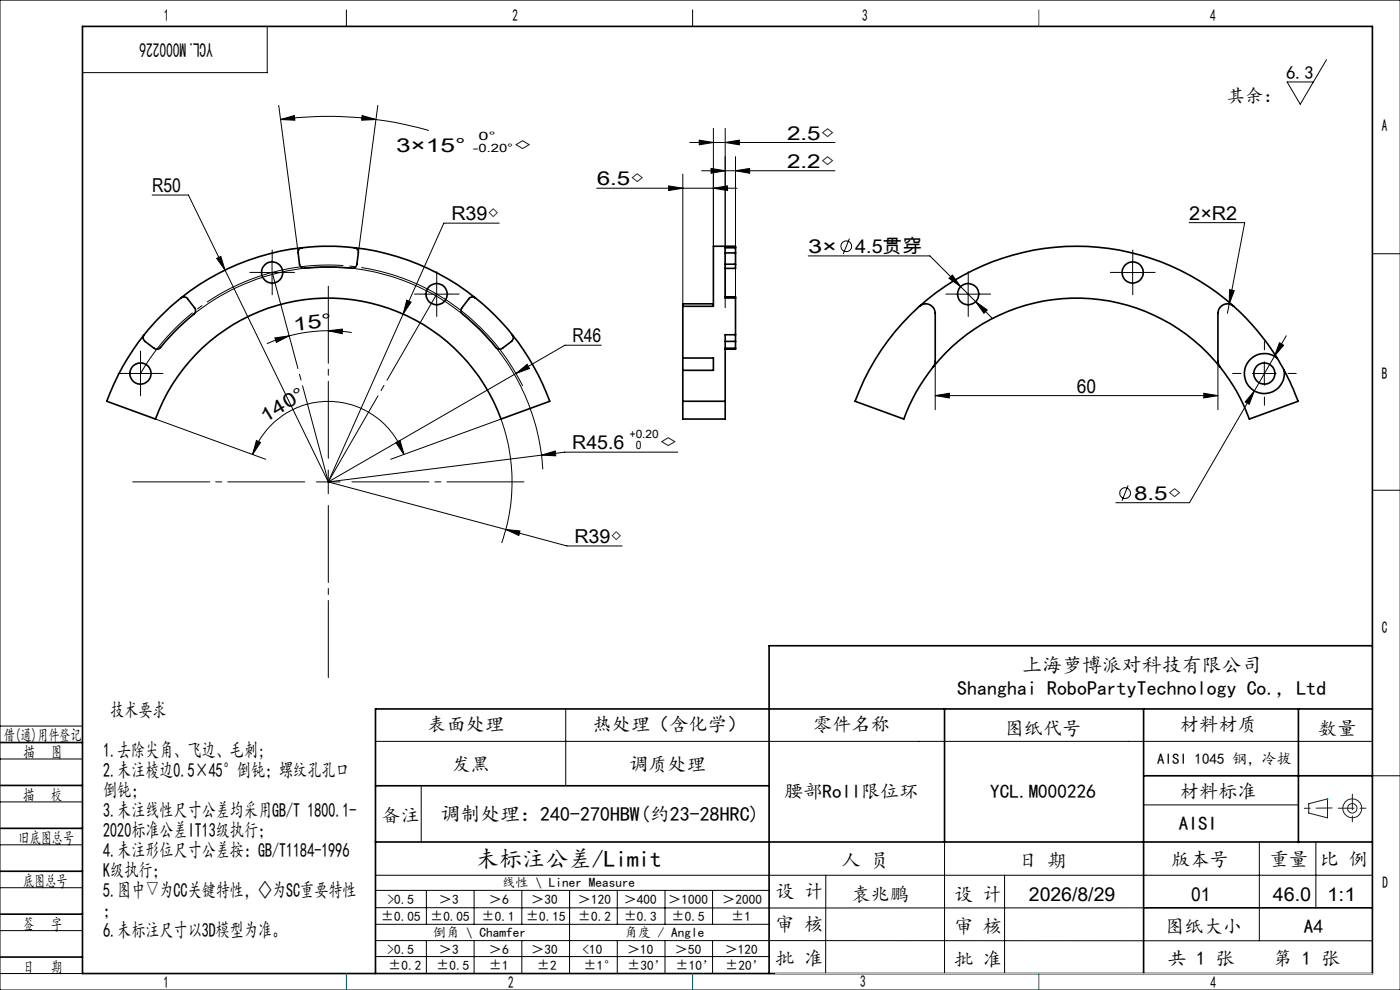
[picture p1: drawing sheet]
<svg xmlns="http://www.w3.org/2000/svg" width="297mm" height="210mm" viewBox="0 0 297 210" stroke-linecap="round" stroke-linejoin="round" font-family="sans-serif">
<g fill="none" stroke="#000" stroke-width=".21">
<path d="M0 0h297v210h-297zM56.7 5.6v9.8h-39.2M73.5 2.1v3.5M146.9 2.1v3.5M281.4 12.7l-5.6 9.4-2.7-4.7h5.5M59.1 22.4l4.2 31.2M59.5 25.4l2.9-.9 .1 1zM59.5 25.4a76.8 76.8 0 0 1 20.3 0M76.8 24.5l3 .9-3.1 .1zM79.8 25.4a72.5 72.5 0 0 1 11.2 2.3M80.2 22.4l-4.2 31.2M126.6 39.9h29.8"/>
<path d="M141.9 39.4l3 .5-3 .5zM144.9 36.9v27.5M146.3 30.2h30.8M148.3 29.7l3 .5-3 .5zM148.8 36.2h28.3M150.8 35.7l3 .5-3 .6zM151.3 39.9l3-.5v1zM151.3 27.2v25M153.8 30.2l3-.5v1zM153.8 27.2v38.1M156 36.2l3-.5v1.1zM156 33.2v29.8"/>
<path d="M32.3 41.4h7.7l7.7 15.9M46 54.8l.8-.4 .9 2.9zM47.7 57.3l21.9 44.9M55.2 57.8h5M57.7 55.3v5M92.6 59.9v5M105.9 47.3h-11.7l-8.7 19.3M171.4 54.3h25.9l6.5 6.5M180.2 50.6l-1.3 3.3M201.3 59l.7-.7 1.8 2.5zM205.4 59.9v5M237.8 57.8h5"/>
<path d="M240.3 55.3v5M252.3 47.2h11.8l-3.3 17.3M291.1 53.8h5.9M27.3 79.2h5M29.8 76.7v5M41.1 66.7a45.6 45.6 0 0 1 74 32.8M58.3 71.7l3-.4-2.7 1.3zM61.3 71.3l-4.7 1.6M69.6 70.2l3-.4v1zM69.6 70.2a33.2 33.2 0 0 0-8.3 1.1M69.6 70.2h1.9l3.1 .3M85.5 66.6l-15.9 35.6"/>
<path d="M86.3 63.7l.9 .4-1.7 2.5zM90.1 62.4h5M92.6 62.4a46.4 46.4 0 0 1 18.3 19.5M109.5 79.2l2.3-1.9 .5 .9zM109.5 79.2l-39.9 23M127.6 73.2h-7.8l-10.3 6M198.4 76.6v10.3M202.9 62.4h5M203.8 60.8l6.7 6.7M207 64l2.4 1.7-.7 .8zM258.4 76.6v10.3M260.8 64.5l-.4 2"/>
<path d="M260.8 61.4l1 .3-1 2.8zM265.7 79.2h5M268.2 76.7v5M271.4 72.7l.9 .5-1.9 2.4zM272.9 71.2l-20.6 35.4h-15.6M33 88.9l23.4 8.5M53.6 96.4a17.1 17.1 0 0 1 16-11.3 17.1 17.1 0 0 1 16.1 11.3M54.4 93.4l.9 .5-1.7 2.5zM69.6 99.7v5M82.9 97.4l23.4-8.5a39.4 39.4 0 0 1 .1 26.3M84 93.9l.9-.5 .8 3zM114.9 96.5l2.9-.8 .1 1z"/>
<path d="M114.9 96.5l-45.3 5.7M143.8 95.9h-24l-4.9 .6M198.4 83.9l3-.5v1zM198.4 83.9h60M255.4 83.4l3 .5-3 .5zM266.1 82.9l-1.1 2.9-.8-.5zM67.1 102.2h5M69.6 102.2l37.7 10.1M107.3 112.3l3 .3-.2 1zM107.3 112.3l13 3.5h11.7M239.3 103l-1.3 3.2M291.1 104h5.9"/>
<path d="M0 154h17.5M79.7 157.3h211.4M120 150.4v16.3M0 179.2h17.5M0 161h17.5M0 170.1h17.5M89.4 166.9v11.8M200.4 178.6v27.9M242.6 170.7h32.8M267.2 178.6v21M279.2 178.6v14M291.1 164.6h6"/>
<path d="M0 188.3h17.5M0 197.4h17.5M79.7 185.7h211.4M79.7 199.5l211.4 .1M79.7 192.5l162.9 .1M79.7 188.9h83.5M79.7 196.1h83.5M90.5 188.9v7.2M90.5 199.5v7M100.6 188.9v7.2M100.6 199.5v7M110.7 188.9v7.2"/>
<path d="M110.7 199.5v7M120.8 188.9v17.6M131 188.9v7.2M131 199.5v7M141.1 188.9v7.2M141.1 199.5v7M151.2 188.9v7.2M151.2 199.5v7M175.2 185.7v20.9M213.1 185.7v20.8M0 206.5h17.5M79.7 202.9h83.5"/>
<path d="M163.2 206.5h127.9"/>
<circle cx="179.6" cy="52.2" r="1.14"/>
<circle cx="238.7" cy="104.6" r="1.15"/>
</g>
<path d="M29.8 79.2a46 46 0 0 1 62.8-16.8" fill="none" stroke="#000" stroke-width=".21" stroke-dasharray="30.5 1.3 1.3 1.3" stroke-dashoffset="13.4" stroke-linecap="butt"/>
<g fill="none" stroke="#191924" stroke-width=".21">
<path d="M277.6 170.5l4-1v4l-4-1z"/>
<circle cx="286.9" cy="171.5" r="1.01"/>
<circle cx="286.9" cy="171.5" r="2"/>
</g>
<g fill="none" stroke="#000" stroke-width=".21" stroke-dasharray="30.5 1.3 1.3 1.3">
<path d="M55.2 57.8h-2.2M57.7 55.3v-2.3M60.2 57.8h2.3M92.6 59.9v-2.3M205.4 59.9v-2.3M237.8 57.8h-2.2M240.3 55.3v-2.3M242.8 57.8h2.3M27.3 79.2h-2.2M29.8 76.7v-2.2M32.3 79.2h2.3M57.7 60.3v2.2"/>
<path d="M90.1 62.4h-2.2M92.6 64.9v2.2M95.1 62.4h2.3M202.9 62.4h-2.2M205.4 64.9v2.2M207.9 62.4h2.3M240.3 60.3v2.2M263.2 79.2h-1.7M268.2 74.2v-1.7M273.2 79.2h1.8M29.8 81.7v2.3M268.2 84.2v1.8"/>
</g>
<path d="M69.6 97.2v-36.5M64.6 102.2h-36.5M69.6 107.2v36.5M74.6 102.2h36.5" fill="none" stroke="#000" stroke-width=".21" stroke-dasharray="30.5 1.3 1.3 1.3" stroke-dashoffset="14.1"/>
<path d="M57.7 57.8l11.9 44.4M69.6 102.2l23-39.8" fill="none" stroke="#000" stroke-width=".21" stroke-dasharray="30.5 1.3 1.3 1.3" stroke-dashoffset="9.4"/>
<g fill="none" stroke="#000" stroke-width=".35">
<path d="M17.5 5.6h273.6v200.9h-273.6zM64.1 52.6a.92 .92 0 0 0-.8 1l.2 2.4a.97 .97 0 0 0 1.2 .9 56.9 56.9 0 0 1 10.3 0l.4-.2 .3-.5 .3-2.6a.97 .97 0 0 0-.9-1M64.1 52.6a47.9 47.9 0 0 1 11 0M64.1 52.6a49.7 49.7 0 0 0-25.7 10.6M75.1 52.6a49.8 49.8 0 0 1 25.8 10.6M153.8 53.6h2.2M153.8 56h2.2M156 52.6v-.4h-4.7v12.8h-6.4M156 52.6h-2.2v10.6h2.2M156 52.6v1M156 56v.9h-2.2M156 53.6v2.4"/>
<path d="M30.6 71a49.8 49.8 0 0 0-8 14.1l10.4 3.8a39 39 0 0 1 36.6-25.7 39 39 0 0 1 36.7 25.7l10.3-3.8a51 51 0 0 0-7.9-14.1M38.4 63.2a.99 .99 0 0 1 1.4 .2l1.5 1.9a.95 .95 0 0 1-.2 1.4 54.9 54.9 0 0 0-7.3 7.3h-1l-2-1.6a.99 .99 0 0 1-.2-1.4M38.4 63.2a50.9 50.9 0 0 0-7.8 7.8M100.9 63.2a.99 .99 0 0 0-1.5 .2l-1.4 1.9a.95 .95 0 0 0 .2 1.4 61.5 61.5 0 0 1 7.3 7.3h.9l2.1-1.6a1.03 1.03 0 0 0 .2-1.4M100.9 63.2a47 47 0 0 1 7.8 7.8M144.9 75.9h6.4v2.7h-6.4M144.9 65v10.9M144.9 78.6v6.5M144.9 75.9v2.7M151.3 64.4h-6.4v.6M153.8 63h2.2v.2M153.8 72.4h2.2"/>
<path d="M153.8 73.9h2.2M156 63.2v7.8M156 71h-2.2v14.1M156 71v1.4M156 73.9v.2h-2.2M156 72.4v1.5M195.1 65a2 2 0 0 1 2.1-.4 2 2 0 0 1 1.2 1.9v10.1l-.2 .8-.3 .4M195.1 65a50 50 0 0 0-13.7 20.1l10.3 3.8a38.2 38.2 0 0 1 6.2-11.1M195.1 65a50 50 0 0 1 66.6 0M197.9 77.8a39 39 0 0 1 60.9 0M258.8 77.8a38.2 38.2 0 0 1 6.2 11.1l10.4-3.8-1.8-4.1-1.2-2.4M261.7 65a2 2 0 0 0-2.1-.4 2 2 0 0 0-1.2 1.9v10.1l.2 .8 .2 .4"/>
<path d="M261.7 65a51.6 51.6 0 0 1 9.2 10.9M270.9 75.9a4.3 4.3 0 0 0-6.6 1.6 4.3 4.3 0 0 0 3.4 5.9 4.3 4.3 0 0 0 4.7-4.8M270.9 75.9l1.5 2.7M144.9 85.1h8.9M144.9 85.1v3.8h8.9v-3.8M291.1 137h-127.9v69.5M0 157.5h17.5M200.4 150.4v28.2M242.6 150.4v56.1M275.4 150.4v28.3M291.1 150.4h-211.4v56.1M0 175.7h17.5"/>
<path d="M0 166.6h17.5M79.7 166.7h83.5M79.7 178.6h211.4M242.6 164.6h48.5M0 184.8h17.5M0 193.9h17.5M242.6 192.6h48.5M0 203h17.5"/>
<circle cx="57.7" cy="57.8" r="2.25"/>
<circle cx="240.3" cy="57.8" r="2.25"/>
<circle cx="29.8" cy="79.2" r="2.24"/>
<circle cx="92.6" cy="62.4" r="2.25"/>
<circle cx="205.4" cy="62.4" r="2.26"/>
<circle cx="268.2" cy="79.2" r="2.25"/>
</g>
<path d="M282.6 171.4l-5.9 .1M283.9 171.4h6M286.9 168.4v6" fill="none" stroke="#191924" stroke-width=".21" stroke-dasharray="6.3 1.3 1.3 1.3" stroke-dashoffset="3"/>
<path d="M164.5 206.5h126.6" fill="none" stroke="#c0c0c0" stroke-width=".21"/>
<path d="M220.4 2.1v3.5M73.5 206.5v3.5M146.9 206.5v3.5M220.4 206.5v3.5" fill="none" stroke="#00f" stroke-width=".21"/>
<path d="M281.6 169.5h.1" fill="none" stroke="#0ff" stroke-width=".21"/>
<g fill="#000">
<path d="M109.5 79.2l2.3-1.9 .5 .9z"/>
<path d="M141.9 39.4l3 .5-3 .5zM151.3 39.9l3-.5v1zM148.3 29.7l3 .5-3 .5zM153.8 30.2l3-.5v1z"/>
<path d="M150.8 35.7l3 .5-3 .6zM156 36.2l3-.5v1.1z"/>
<path d="M69.6 70.2l3-.4v1zM58.3 71.7l3-.4-2.7 1.3z"/>
<path d="M86.3 63.7l-.8 2.9 1.7-2.5zM46 54.8l1.7 2.5-.9-2.9zM114.9 96.5l3 .2-.1-1zM76.8 24.5l3 .9-3.1 .1zM59.5 25.4l2.9-.9 .1 1zM107.3 112.3l2.8 1.3 .2-1zM198.4 83.9l3-.5v1zM255.4 83.4l3 .5-3 .5zM271.4 72.7l-1 2.9 1.9-2.4zM266.1 82.9l-1.9 2.4 .8 .5zM207 64l1.7 2.5 .7-.8zM201.3 59l2.5 1.8-1.8-2.5zM260.8 61.4v3.1l1-2.8z"/>
<path d="M84 93.9l.9-.5 .8 3zM54.4 93.4l.9 .5-1.7 2.5z"/>
</g>
<text font-size="4.9" x="100.9" y="184">未标注公差/Limit</text>
<g font-size="4.2">
<text x="45.1" y="9.2" transform="rotate(-180 45.1 9.2)">YCL.M000226</text>
<text x="216.8" y="142.5">上海萝博派对科技有限公司</text>
<text x="203.1" y="147.4">Shanghai RoboPartyTechnology Co., Ltd</text>
<text x="23.4" y="152.2">技术要求</text>
<text x="21.9" y="160.6">1.去除尖角、飞边、毛刺;</text>
<text x="21.9" y="164.9">2.未注棱边0.5×45°倒钝；螺纹孔孔口</text>
<text x="21.9" y="169.1">倒钝；</text>
<text x="21.9" y="173.3">3.未注线性尺寸公差均采用GB/T 1800.1-</text>
<text x="21.9" y="177.6">2020标准公差IT13级执行；</text>
<text x="93.4" y="174.2">调制处理：240-270HBW(约23-28HRC)</text>
<text x="21.9" y="181.8">4.未注形位尺寸公差按：GB/T1184-1996</text>
<text x="21.9" y="186">K级执行；</text>
<text x="21.9" y="190.3">5.图中▽为CC关键特性，◇为SC重要特性</text>
<text x="21.9" y="194.5">；</text>
<text x="21.9" y="198.7">6.未标注尺寸以3D模型为准。</text>
</g>
<g font-size="4.1">
<text x="167" y="29.6">2.5◇</text>
<text x="84" y="32.2">3×15°</text>
<text x="108.9" y="32.2">◇</text>
<text x="167" y="35.6">2.2◇</text>
<text x="32.3" y="40.8">R50</text>
<text x="126.6" y="39.3">6.5◇</text>
<text x="95.7" y="46.7">R39◇</text>
<text x="252.3" y="46.6">2×R2</text>
<text x="171.5" y="53.7">3×</text>
<text x="181.4" y="53.7">4.5贯穿</text>
<text x="62.4" y="70.1" transform="rotate(-6 62.4 70.1)">1 5 °</text>
<text x="121.5" y="72.6">R46</text>
<text x="228.5" y="83.3">60</text>
<text x="56.2" y="89.6" transform="rotate(-31 56.2 89.6)">140°</text>
<text x="121.4" y="95.3">R45.6</text>
<text x="139.7" y="95.3">◇</text>
<text x="240.6" y="106">8.5◇</text>
<text x="121.9" y="115.2">R39◇</text>
<text x="90.7" y="155.1">表面处理</text>
<text x="125.7" y="155.1">热处理（含化学）</text>
<text x="172.5" y="155.1">零件名称</text>
<text x="213.1" y="155.8">图纸代号</text>
<text x="250.3" y="155.1">材料材质</text>
<text x="279.6" y="155.8">数量</text>
<text x="95.8" y="163.5">发黑</text>
<text x="133.5" y="163.5">调质处理</text>
<text x="166.4" y="169.2">腰部Roll限位环</text>
<text x="210.1" y="169.2">YCL.M000226</text>
<text x="250.3" y="169.2">材料标准</text>
<text x="80.9" y="174.3">备注</text>
<text x="250.1" y="176">AISI</text>
<text x="178.5" y="184">人 员</text>
<text x="216" y="184">日 期</text>
<text x="248.5" y="183.7">版本号</text>
<text x="269.4" y="183.7">重量</text>
<text x="280" y="183.7">比 例</text>
<text x="164.5" y="190.5">设 计</text>
<text x="180.6" y="191">袁兆鹏</text>
<text x="202.4" y="191">设 计</text>
<text x="218.3" y="191">2026/8/29</text>
<text x="252.7" y="191">01</text>
<text x="270" y="191">46.0</text>
<text x="281.5" y="191">1:1</text>
<text x="164.5" y="197.4">审 核</text>
<text x="202.4" y="197.9">审 核</text>
<text x="247.2" y="198">图纸大小</text>
<text x="276.6" y="198">A4</text>
<text x="164.5" y="204.6">批 准</text>
<text x="202.4" y="205">批 准</text>
<text x="247.7" y="204.6">共 1 张</text>
<text x="270.1" y="204.6">第 1 张</text>
</g>
<g font-size="3.9">
<text x="272.8" y="16.8">6.3</text>
<text x="260.2" y="21.6">其余：</text>
</g>
<g font-size="3.5">
<text x="34.8" y="4.4">1</text>
<text x="108.7" y="4.4">2</text>
<text x="182.9" y="4.4">3</text>
<text x="256.7" y="4.4">4</text>
<text x="293.2" y="27.8">A</text>
<text x="293.2" y="80.3">B</text>
<text x="293.2" y="134.2">C</text>
<text x=".8" y="157.2">借(通)用件登记</text>
<text x="5" y="160.8">描</text>
<text x="10.9" y="160.8">图</text>
<text x="4.9" y="169.8">描</text>
<text x="10.8" y="169.8">校</text>
<text x="3.9" y="179">旧底图总号</text>
<text x="4.9" y="188.1">底图总号</text>
<text x="293.3" y="188.4">D</text>
<text x="4.9" y="197.2">签</text>
<text x="10.8" y="197.2">字</text>
<text x="4.9" y="206.3">日</text>
<text x="10.8" y="206.3">期</text>
<text x="34.7" y="209.6">1</text>
<text x="107.8" y="209.6">2</text>
<text x="182.5" y="209.3">3</text>
<text x="256.8" y="209.7">4</text>
</g>
<text font-size="3.2" x="245.5" y="162.1">AISI 1045 钢，冷拔</text>
<g font-size="2.8">
<text x="82.2" y="191.7">&gt;0.5</text>
<text x="93.1" y="191.7">＞3</text>
<text x="103.7" y="191.7">＞6</text>
<text x="106.6" y="188.1">线性 \ Liner Measure</text>
<text x="112.7" y="191.7">＞30</text>
<text x="122.6" y="191.7">＞120</text>
<text x="132.3" y="191.7">＞400</text>
<text x="141.8" y="191.7">＞1000</text>
<text x="153.2" y="191.7">＞2000</text>
<text x="80.8" y="195.3">±0.05</text>
<text x="91.2" y="195.3">±0.05</text>
<text x="102.2" y="195.3">±0.1</text>
<text x="111.6" y="195.3">±0.15</text>
<text x="122.6" y="195.3">±0.2</text>
<text x="132.3" y="195.3">±0.3</text>
<text x="142.5" y="195.3">±0.5</text>
<text x="155.1" y="195.3">±1</text>
<text x="82.2" y="202.3">&gt;0.5</text>
<text x="91.8" y="198.8">倒角 \ Chamfer</text>
<text x="93.1" y="202.3">＞3</text>
<text x="103.7" y="202.3">＞6</text>
<text x="112.7" y="202.3">＞30</text>
<text x="123.6" y="202.3">&lt;10</text>
<text x="132.5" y="198.8">角度 / Angle</text>
<text x="133" y="202.3">＞10</text>
<text x="143.2" y="202.3">＞50</text>
<text x="153.7" y="202.3">＞120</text>
<text x="82.3" y="205.8">±0.2</text>
<text x="92.5" y="205.8">±0.5</text>
<text x="103.7" y="205.8">±1</text>
<text x="113.9" y="205.8">±2</text>
<text x="123.8" y="205.7">±1°</text>
<text x="133" y="205.7">±30’</text>
<text x="143.3" y="205.7">±10’</text>
<text x="153.8" y="205.8">±20’</text>
</g>
<g font-size="2.4">
<text x="101.5" y="29.8">0°</text>
<text x="100.3" y="32.2">-0.20°</text>
<text x="133.6" y="92.9">+0.20</text>
<text x="134.9" y="95.3">0</text>
</g>
</svg>
